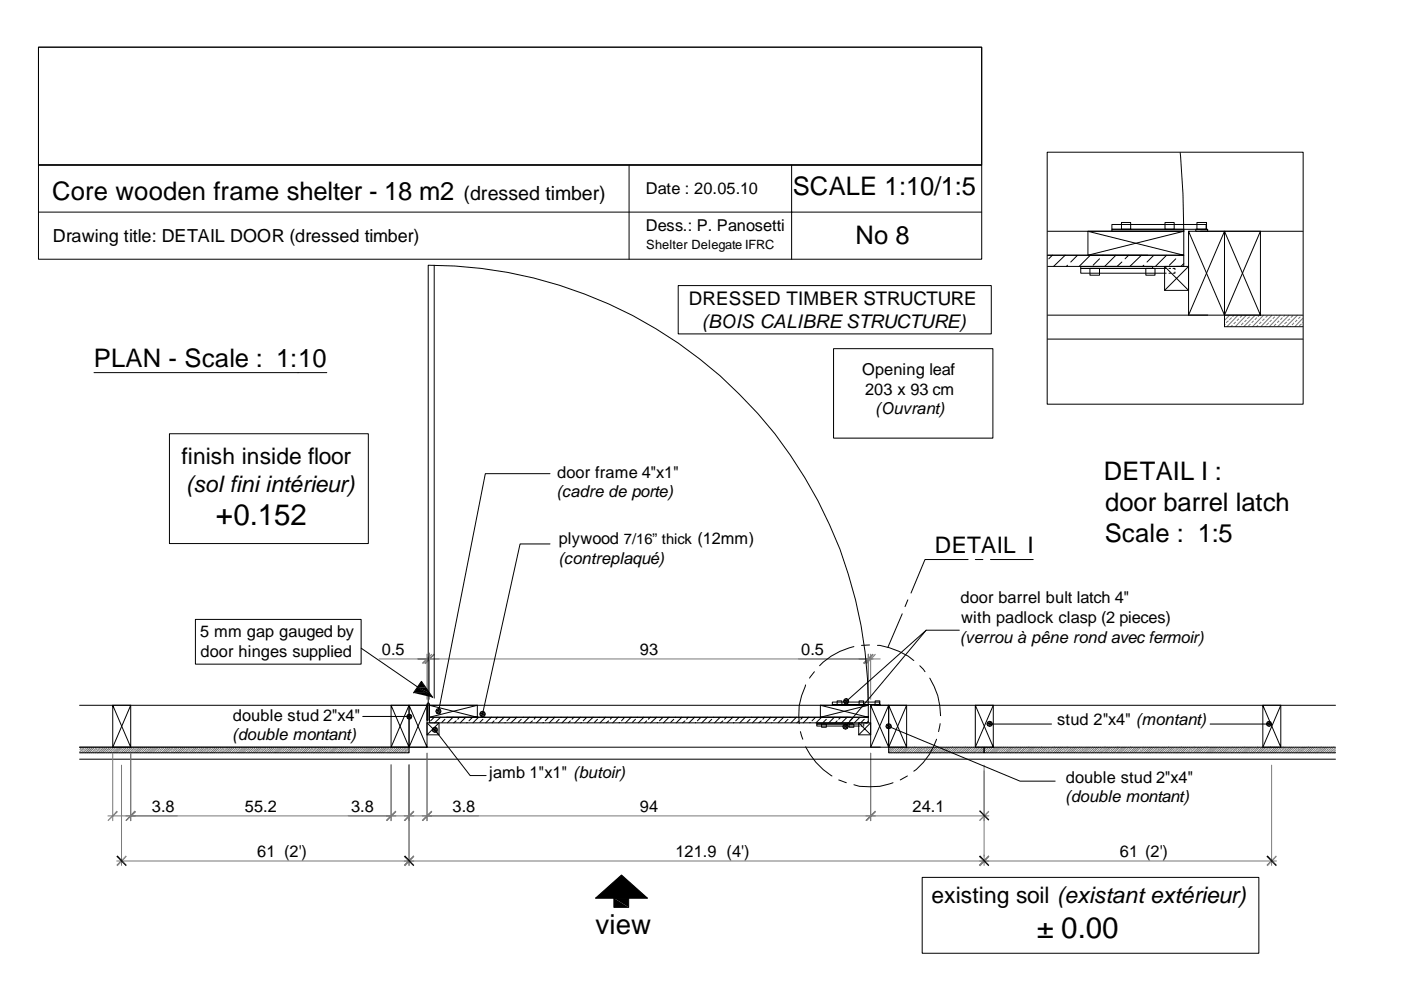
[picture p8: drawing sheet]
<svg xmlns="http://www.w3.org/2000/svg" width="297mm" height="210mm" viewBox="0 0 297 210" stroke-linecap="round" stroke-linejoin="round" font-family="sans-serif">
<g fill="none" stroke="#767676" stroke-width=".21">
<path d="M259.8 66.8v.1M259.8 68.7l-.2 .1M260.5 68l-.5 .4M260.7 66.8l-1.1 1.1M261.1 67.3l-.5 .5M261.3 68.9l-.3 .4M261.6 66.8l-.3 .4M262 68.3l-.4 .4M262.5 66.8l-2.4 2.5M262.7 67.6l-.5 .4M262.9 69.1l-.1 .2M263.3 66.9l-.4 .4"/>
<path d="M263.6 68.4l-.4 .5M264.3 66.8l-2.4 2.5M264.3 67.8l-.5 .5M265 67.2l-.6 .4M265.1 68.7l-.4 .4M265.2 66.8l-.1 .1M265.8 68l-.4 .4M266.1 66.8l-2.4 2.5M266.5 67.3l-.4 .5M266.7 68.9l-.3 .4M267 66.8l-.3 .4M267.4 68.3l-.4 .4"/>
<path d="M267.9 66.8l-2.4 2.5M268.1 67.6l-.4 .4M268.3 69.1l-.1 .2M268.8 66.9l-.5 .4M269 68.4l-.5 .5M269.6 67.8l-.4 .5M269.7 66.8l-2.4 2.5M270.3 67.2l-.4 .4M270.5 68.7l-.4 .4M270.6 66.8l-.1 .1M271.2 68l-.4 .4M271.5 66.8l-2.4 2.5"/>
<path d="M271.9 67.3l-.4 .5M272.1 68.9l-.3 .4M272.4 66.8l-.3 .4M272.8 68.3l-.5 .4M273.3 66.8l-2.4 2.5M273.5 67.6l-.5 .4M273.7 69.1l-.1 .2M274.2 66.9l-.5 .4M274.3 68.4l-.4 .5M275 67.8l-.4 .5M275.1 66.8l-2.4 2.5M275.7 67.2l-.4 .4"/>
<path d="M276 66.8v.1M276 68.7l-.6 .4M276.2 67.5l-1.7 1.8M276.2 68.3l-.1 .1M90 139.7h95.1M91 138.7v9.6M184.1 138.7v9.6M188.5 158.3v.1M188.5 159.4h-.1M188.8 159l-.2 .3M189 158.4l-.6 .6M189.2 158.7l-.3 .2"/>
<path d="M189.3 159.4l-.2 .2M189.4 158.4l-.1 .2M189.6 159.1l-.2 .3M189.9 158.4l-1.2 1.2M189.9 158.8l-.1 .2M190 159.6h.1M190.3 158.4l-.2 .3M190.4 159.3l-.2 .1M190.8 158.4l-1.2 1.2M190.8 158.9l-.3 .2M191.1 158.6l-.2 .2M191.2 158.3v.1"/>
<path d="M191.2 159.4l-.2 .2M191.5 159l-.2 .3M191.6 158.4l-1.2 1.2M191.9 158.7l-.3 .2M192 159.4l-.2 .2M192.1 158.4l-.1 .2M192.3 159.1l-.2 .3M192.6 158.4l-1.2 1.2M192.6 158.8l-.2 .2M192.7 159.5v.1M193 158.4l-.3 .3M193.1 159.3l-.2 .1"/>
<path d="M193.4 158.9l-.2 .2M193.5 158.4l-1.2 1.2M193.7 158.6l-.1 .2M193.9 158.3v.1M193.9 159.4l-.2 .2M194.3 159l-.3 .3M194.3 158.4l-1.1 1.2M194.6 158.7l-.3 .2M194.7 159.4l-.2 .2M194.8 158.4l-.1 .2M195 159.1l-.2 .3M195.3 158.4l-1.2 1.2"/>
<path d="M195.4 158.8l-.3 .2M195.4 159.5v.1M195.7 158.4l-.3 .3M195.8 159.3l-.2 .1M196.1 158.9l-.2 .2M196.2 158.4l-1.3 1.2M196.5 158.6l-.2 .2M196.6 158.3v.1M196.6 159.4l-.2 .2M197 159l-.3 .3M197 158.4l-1.1 1.2M197.2 158.7l-.2 .2"/>
<path d="M197.4 159.4l-.2 .2M197.5 158.4l-.1 .2M197.7 159.1l-.2 .3M198 158.4l-1.2 1.2M198.1 159.6h.1M198.1 158.8l-.3 .2M198.4 158.4l-.3 .3M198.5 159.3l-.3 .1M198.8 158.4l-1.2 1.2M198.8 158.9l-.2 .2M199.2 158.6l-.3 .2M199.2 158.4h.1"/>
<path d="M199.2 159.4l-.1 .2M199.6 159l-.2 .3M199.8 158.4l-1.2 1.2M199.9 158.7l-.1 .2M200.1 159.4l-.2 .2M200.2 158.4l-.1 .2M200.4 159.1l-.2 .3M200.7 158.4l-1.3 1.2M200.8 159.6h.1M200.8 158.8l-.3 .2M201.1 158.4l-.2 .3M201.2 159.3l-.3 .1"/>
<path d="M201.5 158.4l-1.2 1.2M201.5 158.9l-.2 .2M201.9 158.6l-.3 .2M202 159.4l-.2 .2M202 158.3v.1M202.3 159l-.3 .3M202.5 158.4l-1.2 1.2M202.6 158.7l-.2 .2M202.7 159.4l-.1 .2M202.9 158.4l-.2 .2M203.1 159.1l-.2 .3M203.3 158.4l-1.2 1.2"/>
<path d="M203.4 158.8l-.2 .2M203.5 159.6h.1M203.7 158.4l-.1 .3M203.9 159.3l-.2 .1M204.2 158.4l-1.1 1.2M204.2 158.9l-.2 .2M204.6 158.6l-.3 .2M204.7 158.3v.1M204.7 159.4l-.3 .2M205 159l-.2 .3M205.2 158.4l-1.3 1.2M205.3 158.7l-.2 .2"/>
<path d="M205.4 159.4l-.1 .2M205.6 158.4l-.2 .2M205.8 159.1l-.2 .3M206 158.4l-1.2 1.2M206.1 158.8l-.2 .2M206.2 159.6h.1M206.4 158.4l-.1 .3M206.6 159.3l-.2 .1M207 158.4l-1.2 1.2M207 158.9l-.3 .2M207.2 158.6l-.2 .2M207.4 158.3v.1"/>
<path d="M207.4 159.4l-.3 .2M207.7 159l-.2 .3M207.8 158.4l-1.2 1.2M208.1 158.7l-.3 .2M208.1 159.4l-.1 .2M208.3 158.4l-.2 .2M208.5 159.1l-.3 .3M208.7 158.4l-1.2 1.2M208.8 158.8l-.2 .2M208.9 159.5v.1M209.2 158.4l-.3 .3M209.2 159.3l-.1 .1"/>
<path d="M209.6 158.9l-.2 .2M209.7 158.4l-1.3 1.2M209.9 158.6l-.2 .2M210.1 158.3v.1M210.1 159.4l-.3 .2M210.4 159l-.2 .3M210.5 158.4l-1.2 1.2M210.8 158.7l-.3 .2M210.8 159.4l-.1 .2M211 158.4l-.2 .2M211.2 159.1l-.3 .3M211.4 158.4l-1.1 1.2"/>
<path d="M211.5 158.8l-.2 .2M211.6 159.5v.1M211.9 158.4l-.3 .3M211.9 159.3l-.1 .1M212.3 158.4l-1.2 1.2M212.3 158.9l-.3 .2M212.6 158.6l-.2 .2M212.7 158.4h.1M212.7 159.4l-.2 .2M213 159l-.1 .3M213.2 158.4l-1.2 1.2M213.4 158.7l-.2 .2"/>
<path d="M213.6 159.4l-.2 .2M213.6 158.4v.2M213.9 159.1l-.3 .3M214.2 158.4l-1.2 1.2M214.2 158.8l-.2 .2M214.2 159.6h.1M214.6 158.4l-.3 .3M214.7 159.3l-.3 .1M215 158.4l-1.2 1.2M215 158.9l-.3 .2M215.3 158.6l-.2 .2M215.4 158.4h.1"/>
<path d="M215.4 159.4l-.1 .2M215.8 159l-.2 .3M215.9 158.4l-1.2 1.2M216.1 158.7l-.2 .2M216.3 159.4l-.2 .2M216.4 158.4l-.1 .2M216.6 159.1l-.2 .3M216.8 158.4l-1.2 1.2M216.9 159.6h.1M216.9 158.8l-.2 .2M217.2 158.4l-.2 .3M217.4 159.3l-.3 .1"/>
<path d="M217.7 158.4l-1.2 1.2M217.7 158.9l-.2 .2M218 158.6l-.2 .2M218.1 158.3v.1M218.1 159.4l-.2 .2M218.5 159l-.3 .3M218.6 158.4l-1.1 1.2M218.8 158.7l-.2 .2M218.9 159.4l-.2 .2M219.1 158.4l-.2 .2M219.2 159.1l-.1 .3M219.5 158.4l-1.2 1.2"/>
<path d="M219.6 158.8l-.2 .2M219.7 159.6h.1M219.9 158.4l-.2 .3M220.1 159.3l-.3 .1M220.4 158.4l-1.2 1.2M220.4 158.9l-.2 .2M220.8 158.6l-.3 .2M220.8 158.3v.1M220.8 159.4l-.2 .2M221.2 159l-.3 .3M221.3 158.4l-1.2 1.2M221.5 158.7l-.2 .2"/>
<path d="M221.6 159.4l-.2 .2M221.8 158.4l-.2 .2M221.9 159.1l-.1 .3M222.2 158.4l-1.2 1.2M222.3 158.8l-.2 .2M222.4 159.5v.1M222.6 158.4l-.2 .3M222.7 159.3l-.2 .1M223 158.9l-.1 .2M223.1 158.4l-1.2 1.2M223.4 158.6l-.2 .2M223.5 158.3v.1"/>
<path d="M223.5 159.4l-.2 .2M223.9 159l-.3 .3M224 158.4l-1.2 1.2M224.2 158.7l-.2 .2M224.3 159.4l-.2 .2M224.5 158.4l-.2 .2M224.6 159.1l-.2 .3M224.9 158.4l-1.2 1.2M225 158.8l-.3 .2M225.1 159.5v.1M225.3 158.4l-.2 .3M225.4 159.3l-.2 .1"/>
<path d="M225.7 158.9l-.1 .2M225.8 158.4l-1.2 1.2M226.1 158.6l-.2 .2M226.3 158.3v.1M226.3 159.4l-.3 .2M226.6 159l-.3 .3M226.7 158.4l-1.2 1.2M226.9 158.7l-.2 .2M227 159.4l-.1 .2M227.1 158.4l-.1 .2M227.4 159.1l-.3 .3M227.6 158.4l-1.2 1.2"/>
<path d="M227.7 158.8l-.3 .2M227.8 159.5v.1M228 158.4l-.2 .3M228.1 159.3l-.2 .1M228.5 158.4l-1.2 1.2M228.5 158.9l-.3 .2M228.8 158.6l-.3 .2M228.9 158.4h.1M228.9 159.4l-.2 .2M229.2 159l-.1 .3M229.4 158.4l-1.2 1.2M229.6 158.7l-.2 .2"/>
<path d="M229.7 159.4l-.1 .2M229.8 158.4l-.1 .2M230.1 159.1l-.3 .3M230.3 158.4l-1.2 1.2M230.4 159.6h.1M230.4 158.8l-.2 .2M230.7 158.4l-.2 .3M230.8 159.3l-.2 .1M231.2 158.4l-1.2 1.2M231.2 158.9l-.3 .2M231.5 158.6l-.2 .2M231.6 158.4h.1"/>
<path d="M231.6 159.4l-.2 .2M231.9 159l-.1 .3M232.1 158.4l-1.2 1.2M232.3 158.7l-.2 .2M232.4 159.4l-.1 .2M232.5 158.4l-.1 .2M232.7 159.1l-.2 .3M232.9 158.4l-1.1 1.2M233 158.8l-.1 .2M233.1 159.6h.1M233.4 158.4l-.2 .3M233.5 159.3l-.2 .1"/>
<path d="M233.9 158.4l-1.2 1.2M233.9 158.9l-.3 .2M234.2 158.6l-.2 .2M234.3 158.3v.1M234.3 159.4l-.3 .2M234.6 159l-.2 .3M234.8 158.4l-1.3 1.2M235 158.7l-.3 .2M235.1 159.4l-.2 .2M235.2 158.4l-.1 .2M235.4 159.1l-.2 .3M235.7 158.4l-1.2 1.2"/>
<path d="M235.7 158.8l-.1 .2M235.8 159.6h.1M236.1 158.4l-.2 .3M236.2 159.3l-.2 .1M236.6 158.4l-1.2 1.2M236.6 158.9l-.3 .2M236.9 158.6l-.2 .2M237 158.3v.1M237 159.4l-.2 .2M237.3 159l-.2 .3M237.4 158.4l-1.2 1.2M237.7 158.7l-.3 .2"/>
<path d="M237.8 159.4l-.2 .2M237.9 158.4l-.1 .2M238.1 159.1l-.2 .3M238.4 158.4l-1.2 1.2M238.4 158.8l-.2 .2M238.5 159.5v.1M238.8 158.4l-.3 .3M238.9 159.3l-.2 .1M239.2 158.9l-.2 .2M239.3 158.4l-1.2 1.2M239.6 158.6l-.2 .2M239.7 158.3v.1"/>
<path d="M239.7 159.4l-.2 .2M240.1 159l-.3 .3M240.1 158.4l-1.1 1.2M240.4 158.7l-.3 .2M240.5 159.4l-.2 .2M240.7 158.4l-.2 .2M240.8 159.1l-.2 .3M241.1 158.4l-1.2 1.2M241.2 158.8l-.3 .2M241.2 159.5v.1M241.5 158.4l-.3 .3M241.6 159.3l-.2 .1"/>
<path d="M241.9 158.4l-1.2 1.2M241.9 158.9l-.1 .2M242.3 158.6l-.2 .2M242.3 158.4h.1M242.3 159.4l-.1 .2M242.7 159l-.2 .3M242.9 158.4l-1.2 1.2M243 158.7l-.1 .2M243.2 159.4l-.2 .2M243.3 158.4l-.1 .2M243.5 159.1l-.2 .3M243.8 158.4l-1.2 1.2"/>
<path d="M243.9 159.6h.1M243.9 158.8l-.3 .2M244.2 158.4l-.2 .3M244.3 159.3l-.3 .1M244.6 158.4l-1.2 1.2M244.6 158.9l-.2 .2M245 158.6l-.3 .2M245.1 158.4h.1M245.1 159.4l-.2 .2M245.4 159l-.2 .3M245.6 158.4l-1.2 1.2M245.7 158.7l-.1 .2"/>
<path d="M245.9 159.4l-.2 .2M246 158.4l-.1 .2M246.2 159.1l-.2 .3M246.5 158.4l-1.3 1.2M246.6 159.6h.1M246.6 158.8l-.3 .2M246.9 158.4l-.2 .3M247 159.3l-.3 .1M247.3 158.4l-1.1 1.2M247.3 158.9l-.2 .2M247.7 158.6l-.3 .2M247.8 158.3v.1"/>
<path d="M247.8 159.4l-.3 .2M248.1 159l-.3 .3M248.3 158.4l-1.2 1.2M248.4 158.7l-.2 .2M248.5 159.4l-.1 .2M248.7 158.4l-.2 .2M248.9 159.1l-.2 .3M249.1 158.4l-1.2 1.2M249.2 158.8l-.2 .2M249.3 159.6h.1M249.5 158.4l-.1 .3M249.7 159.3l-.2 .1"/>
<path d="M250 158.4l-1.1 1.2M250 158.9l-.2 .2M250.4 158.6l-.3 .2M250.5 158.3v.1M250.5 159.4l-.3 .2M250.8 159l-.2 .3M251 158.4l-1.3 1.2M251.1 158.7l-.2 .2M251.2 159.4l-.1 .2M251.4 158.4l-.2 .2M251.6 159.1l-.2 .3M251.8 158.4l-1.2 1.2"/>
<path d="M251.9 158.8l-.2 .2M252 159.6h.1M252.3 158.4l-.2 .3M252.3 159.3l-.1 .1M252.7 158.9l-.2 .2M252.8 158.4l-1.2 1.2M253 158.6l-.2 .2M253.2 158.3v.1M253.2 159.4l-.3 .2M253.5 159l-.2 .3M253.6 158.4l-1.2 1.2M253.9 158.7l-.3 .2"/>
<path d="M253.9 159.4l-.1 .2M254.1 158.4l-.2 .2M254.3 159.1l-.3 .3M254.5 158.4l-1.1 1.2M254.6 158.8l-.2 .2M254.7 159.5v.1M255 158.4l-.3 .3M255 159.3l-.1 .1M255.4 158.9l-.2 .2M255.5 158.4l-1.3 1.2M255.7 158.6l-.1 .2M255.9 158.3v.1"/>
<path d="M255.9 159.4l-.3 .2M256.2 159l-.2 .3M256.3 158.4l-1.2 1.2M256.6 158.7l-.3 .2M256.7 159.4l-.2 .2M256.8 158.4l-.1 .2M257 159.1l-.3 .3M257.2 158.4l-1.1 1.2M257.3 158.8l-.2 .2M257.4 159.5v.1M257.7 158.4l-.3 .3M257.8 159.3l-.3 .1"/>
<path d="M258.1 158.4l-1.2 1.2M258.1 158.9l-.3 .2M258.4 158.6l-.2 .2M258.5 158.4h.1M258.5 159.4l-.2 .2M258.9 159l-.2 .3M259 158.4l-1.2 1.2M259.2 158.7l-.2 .2M259.4 159.4l-.2 .2M259.4 158.4v.2M259.7 159.1l-.3 .3M260 158.4l-1.3 1.2"/>
<path d="M260 159.6h.1M260 158.8l-.2 .2M260.4 158.4l-.3 .3M260.5 159.3l-.3 .1M260.8 158.4l-1.2 1.2M260.8 158.9l-.3 .2M261.1 158.6l-.2 .2M261.2 158.4h.1M261.2 159.4l-.1 .2M261.6 159l-.2 .3M261.7 158.4l-1.2 1.2M261.9 158.7l-.2 .2"/>
<path d="M262.1 159.4l-.2 .2M262.2 158.4l-.1 .2M262.3 159.1l-.1 .3M262.6 158.4l-1.2 1.2M262.7 158.8l-.2 .2M262.7 159.6h.1M263 158.4l-.2 .3M263.2 159.3l-.3 .1M263.5 158.4l-1.2 1.2M263.5 158.9l-.2 .2M263.8 158.6l-.2 .2M263.9 158.3v.1"/>
<path d="M263.9 159.4l-.2 .2M264.3 159l-.3 .3M264.4 158.4l-1.1 1.2M264.6 158.7l-.2 .2M264.7 159.4l-.2 .2M264.9 158.4l-.2 .2M265 159.1l-.1 .3M265.3 158.4l-1.2 1.2M265.4 158.8l-.2 .2M265.5 159.6h.1M265.7 158.4l-.2 .3M265.9 159.3l-.3 .1"/>
<path d="M266.2 158.4l-1.2 1.2M266.2 158.9l-.2 .2M266.6 158.6l-.3 .2M266.6 158.3v.1M266.6 159.4l-.2 .2M267 159l-.3 .3M267.1 158.4l-1.2 1.2M267.3 158.7l-.2 .2M267.4 159.4l-.2 .2M267.6 158.4l-.2 .2M267.7 159.1l-.2 .3M268 158.4l-1.2 1.2"/>
<path d="M268.1 158.8l-.3 .2M268.2 159.5v.1M268.4 158.4l-.2 .3M268.5 159.3l-.2 .1M268.8 158.9l-.1 .2M268.9 158.4l-1.2 1.2M269.2 158.6l-.2 .2M269.4 158.3v.1M269.4 159.4l-.3 .2M269.7 159l-.3 .3M269.8 158.4l-1.2 1.2M270 158.7l-.2 .2"/>
<path d="M270.1 159.4l-.2 .2M270.3 158.4l-.2 .2M270.5 159.1l-.3 .3M270.7 158.4l-1.2 1.2M270.8 158.8l-.3 .2M270.9 159.5v.1M271.1 158.4l-.2 .3M271.2 159.3l-.2 .1M271.6 158.9l-.2 .2M271.6 158.4l-1.2 1.2M271.9 158.6l-.2 .2M272.1 158.3v.1"/>
<path d="M272.1 159.4l-.3 .2M272.4 159l-.3 .3M272.5 158.4l-1.2 1.2M272.7 158.7l-.2 .2M272.8 159.4l-.1 .2M272.9 158.4l-.1 .2M273.2 159.1l-.3 .3M273.4 158.4l-1.2 1.2M273.5 159.6h.1M273.5 158.8l-.3 .2M273.8 158.4l-.2 .3M273.9 159.3l-.2 .1"/>
<path d="M274.3 158.4l-1.2 1.2M274.3 158.9l-.3 .2M274.6 158.6l-.3 .2M274.7 158.4h.1M274.7 159.4l-.2 .2M275 159l-.1 .3M275.2 158.4l-1.2 1.2M275.4 158.7l-.2 .2M275.5 159.4l-.1 .2M275.6 158.4l-.1 .2M275.9 159.1l-.3 .3M276.1 158.4l-1.2 1.2"/>
<path d="M276.2 159.6h.1M276.2 158.8l-.2 .2M276.5 158.4l-.2 .3M276.6 159.3l-.2 .1M277 158.4l-1.2 1.2M277 158.9l-.3 .2M277.3 158.6l-.2 .2M277.4 158.3v.1M277.4 159.4l-.2 .2M277.7 159l-.2 .3M277.9 158.4l-1.2 1.2M278.1 158.7l-.3 .2"/>
<path d="M278.2 159.4l-.1 .2M278.3 158.4l-.1 .2M278.5 159.1l-.2 .3M278.8 158.4l-1.2 1.2M278.8 158.8l-.1 .2M278.9 159.6h.1M279.2 158.4l-.2 .3M279.3 159.3l-.2 .1M279.7 158.4l-1.2 1.2M279.7 158.9l-.3 .2M280 158.6l-.2 .2M280.1 158.3v.1"/>
<path d="M280.1 159.4l-.2 .2M280.4 159l-.2 .3M280.6 158.4l-1.3 1.2M280.8 158.7l-.3 .2M280.9 159.4l-.2 .2M281 158.4l-.1 .2M281.2 159.1l-.2 .3M281.5 158.4l-1.2 1.2M281.5 158.8l-.1 .2M281.6 159.6h.1M281.9 158.4l-.2 .3M282.1 159.3l-.3 .1"/>
<path d="M282.4 158.4l-1.2 1.2M282.4 158.9l-.3 .2M282.6 158.6l-.1 .2M282.8 158.3v.1M282.8 159.4l-.2 .2M283.2 158.6l-1.1 1M283.2 159.4l-.2 .2M283.2 159l-.3 .3"/>
</g>
<g fill="none" stroke="#000" stroke-width=".21">
<path d="M250.2 32.4l.6 8.7 .2 7.9M222.1 49h28.9M223.1 54.1l-.7 .8M225.8 54.1l-2.4 2.4M226.3 56.2l-.2 .3M228.4 54.2l-1.4 1.4M229.1 56.5h15.3v.4h-15.3zM230.7 49l20.3 5.1v-5.1h-20.3v5.1h20.3M231.1 56.9h2v1.4h-2zM231.2 54.1l-2.4 2.4M233.1 54.9l-1.3 1.3M233.9 54.1l-.1 .1"/>
<path d="M235.7 48.6h15.3v.4h-15.3zM235.7 47.6h20v1h-20zM236.6 54.1l-2.4 2.4M237.8 47.2h1.9v1.4h-1.9zM237.9 55.6l-1.1 .9M239.3 54.1l-.8 .8M242 54.1l-2.4 2.4M242.5 56.2l-.2 .3M242.9 56.9h2v1.4h-2zM243.4 54.1h-21.3h28.9v2.4h-28.9M244.5 54.2l-1.3 1.4M246.9 56.5h5.1v5.1h-5.1z"/>
<path d="M246.9 56.5l5.1 5.1M247 47.2h1.9v1.4h-1.9zM247.3 56.9h-18.2v1h18.2M247.3 54.1l-2.3 2.4M247.8 56.9h.4M247.8 57.9h.4M248.7 56.9h.4v.3M249.1 57.7v.2h-.4M249.3 54.9l-1.4 1.3M249.5 56.5h1M250 54.1v.1M251 55.9l-.6 .6"/>
<path d="M251 49l-20.3 5.1M252 49l7.6 17.8h-7.6v-17.8h7.6v17.8l7.6-17.8M252 56.5l-5.1 5.1M253.5 48.6h2.6v.4h-2.6zM253.8 47.2h2v1.4h-2zM254.5 49h21.7M222.1 71.9h54.1M222.1 66.8h34M252 66.8l7.6-17.8 7.6 17.8h-7.6v-17.8h7.6v17.8M276.2 66.8h-16.6v2.5h16.6"/>
</g>
<g fill="#767676">
<path d="M92 138.6l.1 .2-1.9 2z"/>
<path d="M89.9 140.6l2.1-2-1.8 2.2z"/>
<path d="M183 140.6l2-2-1.8 2.2z"/>
<path d="M185 138.6l.2 .2-2 2z"/>
</g>
<path d="M90.5 159.7v14.3M184.6 159.7v14.3M89.5 173h96.1" fill="none" stroke="#767676" stroke-width=".21"/>
<g fill="#767676">
<path d="M91.5 171.9l.1 .2-1.9 2z"/>
<path d="M89.4 173.9l2.1-2-1.8 2.2z"/>
<path d="M183.5 173.9l2-2-1.7 2.2z"/>
<path d="M185.5 171.9l.2 .2-1.9 2z"/>
</g>
<path d="M80.4 139.7h10.1M90.5 139.7h.5zM90.5 138.7v9.6M91 138.4v.3M91 139.7h2.1" fill="none" stroke="#767676" stroke-width=".21"/>
<g fill="#767676">
<path d="M89.4 140.6l2.1-2-1.8 2.2z"/>
<path d="M91.5 138.6l.1 .2-1.9 2z"/>
<path d="M92 138.6l.1 .2-1.9 2z"/>
<path d="M89.9 140.6l2.1-2-1.8 2.2z"/>
</g>
<path d="M169.3 139.7h14.8M184.1 139.7h.5zM184.1 138.7v9.6M184.6 138.7v9.6M184.6 139.7h2" fill="none" stroke="#767676" stroke-width=".21"/>
<g fill="#767676">
<path d="M183 140.6l2-2-1.8 2.2z"/>
<path d="M185 138.6l.2 .2-2 2z"/>
<path d="M185.5 138.6l.2 .2-1.9 2z"/>
<path d="M183.5 140.6l2-2-1.7 2.2z"/>
</g>
<g fill="none" stroke="#000" stroke-width=".21">
<path d="M116.6 100.4h-13.7l-9.9 50.4M116.6 115.3h-6.3l-8 36.1M41.4 131.3h35.2v9.5h-35.2zM76.6 137.4l15.1 10.4M203.4 133.6h-7l-17 15.1M209.8 153.5h13.2"/>
<circle cx="92.9" cy="150.8" r=".57"/>
<circle cx="102.3" cy="151.4" r=".6"/>
<circle cx="209.9" cy="153.5" r=".57"/>
</g>
<g fill="#000">
<path d="M87.7 146.9l3.9 .9zM87.7 146.9h2.6l1.3 .9zM88.5 145.7l1.8 1.2h-2.6zM88.5 145.7l2.5 1.2h-.7zM88.5 145.7h1.7l.8 1.2zM89.4 144.5l.8 1.2h-1.7zM90.3 146.9h.7l.6 .9zM91.6 147.8h.1zM92.4 150.8l.9 .4h-.7zM92.4 150.8h1.1l-.2 .4zM92.6 150.4l.9 .4h-1.1zM92.6 150.4h.7l.2 .4z"/>
<path d="M92.6 151.2h.7l-.3 .2zM92.6 150.4l.4-.2 .3 .2zM101.7 151.4l1 .4h-.8zM101.7 151.4h1.2l-.2 .4zM101.9 151l1 .4h-1.2zM101.9 151h.8l.2 .4zM101.9 151.8h.8l-.4 .2zM101.9 151l.4-.2 .4 .2zM209.2 153.5l1.1 .4h-.9zM209.2 153.5h1.2l-.1 .4zM209.4 153.1l1 .4h-1.2zM209.4 153.1h.9l.1 .4z"/>
<path d="M209.4 153.9h.9l-.5 .1zM209.4 153.1l.4-.2 .5 .2z"/>
</g>
<path d="M184.6 159.7v14.3M183.6 173h26.1M208.6 163.4v10.6" fill="none" stroke="#767676" stroke-width=".21"/>
<g fill="#767676">
<path d="M185.5 171.9l.2 .2-1.9 2z"/>
<path d="M183.5 173.9l2-2-1.7 2.2z"/>
<path d="M209.6 171.9l-1.8 2.2-.3-.2z"/>
<path d="M209.6 171.9l.1 .2-1.9 2z"/>
</g>
<path d="M16.9 149.5h73.6M90.5 158.4h-73.6h69.8v1.2h-69.8M185.9 149.5h97.3M188.4 158.4h20.2v1.2h-20.2zM283.2 158.4h-74.6v1.2h74.6M16.9 161h266.3" fill="none" stroke="#000" stroke-width=".21"/>
<g fill="none" stroke="#767676" stroke-width=".21">
<path d="M17 158.4l-.1 .1M17.1 158.7l-.1 .2M17.3 159.5l-.2 .1M17.5 158.4l-.2 .2M17.6 159.2l-.2 .2M17.9 158.4l-1 1M17.9 158.8l-.2 .2M18.1 159.5v.1M18.2 158.5l-.1 .2M18.4 159.3l-.3 .2M18.7 158.9l-.2 .3M18.8 158.4l-1.2 1.2"/>
<path d="M19.1 158.6l-.3 .2M19.2 159.4l-.3 .2M19.2 158.4v.1M19.5 159l-.3 .3M19.7 158.4l-1.2 1.2M19.8 158.7l-.2 .2M19.9 159.5l-.1 .1M20.1 158.4l-.2 .2M20.3 159.2l-.2 .2M20.6 158.4l-1.2 1.2M20.6 158.8l-.2 .2M20.7 159.6h.1"/>
<path d="M20.9 158.5l-.1 .2M21.1 159.3l-.2 .2M21.4 158.4l-1.1 1.2M21.4 158.9l-.2 .3M21.8 158.6l-.3 .2M21.9 159.4l-.3 .2M22 158.4l-.1 .1M22.2 159l-.2 .3M22.4 158.4l-1.2 1.2M22.5 158.7l-.2 .2M22.6 159.5l-.1 .1M22.8 158.4l-.2 .2"/>
<path d="M23 159.2l-.3 .2M23.3 158.4l-1.3 1.2M23.3 158.8l-.2 .2M23.4 159.5v.1M23.7 158.5l-.3 .2M23.7 159.3l-.1 .2M24.1 158.9l-.2 .3M24.2 158.4l-1.2 1.2M24.4 158.6l-.2 .2M24.6 158.4v.1M24.6 159.4l-.3 .2M24.9 159l-.2 .3"/>
<path d="M25.1 158.4l-1.2 1.2M25.3 158.7l-.3 .2M25.3 159.5v.1M25.5 158.4l-.2 .2M25.7 159.2l-.3 .2M25.9 158.4l-1.1 1.2M26 158.8l-.2 .2M26.1 159.5v.1M26.4 158.5l-.3 .2M26.4 159.3l-.1 .2M26.8 158.9l-.2 .3M26.9 158.4l-1.2 1.2"/>
<path d="M27.1 158.6l-.1 .2M27.3 158.4v.1M27.3 159.4l-.3 .2M27.5 159l-.1 .3M27.8 158.4l-1.3 1.2M27.9 158.7l-.2 .2M28.1 159.5l-.2 .1M28.2 158.4l-.1 .2M28.4 159.2l-.3 .2M28.6 158.4l-1.1 1.2M28.7 158.8l-.2 .2M28.8 159.5v.1"/>
<path d="M29.1 158.5l-.3 .2M29.2 159.3l-.3 .2M29.5 158.9l-.3 .3M29.6 158.4l-1.2 1.2M29.8 158.6l-.2 .2M29.9 159.4l-.2 .2M30 158.4l-.1 .1M30.3 159l-.2 .3M30.4 158.4l-1.2 1.2M30.6 158.7l-.2 .2M30.8 159.5l-.2 .1M30.9 158.4l-.1 .2"/>
<path d="M31.1 159.2l-.3 .2M31.4 158.4l-1.2 1.2M31.4 158.8l-.2 .2M31.5 159.5v.1M31.8 158.5l-.3 .2M31.9 159.3l-.3 .2M32.2 158.9l-.3 .3M32.3 158.4l-1.3 1.2M32.5 158.6l-.2 .2M32.6 159.4l-.1 .2M32.7 158.4l-.1 .1M33 159l-.3 .3"/>
<path d="M33.1 158.4l-1.2 1.2M33.3 158.7l-.3 .2M33.4 159.5l-.1 .1M33.6 158.4l-.2 .2M33.7 159.2l-.1 .2M34.1 158.4l-1.2 1.2M34.1 158.8l-.2 .2M34.2 159.5v.1M34.4 158.5l-.2 .2M34.6 159.3l-.3 .2M34.9 158.4l-1.2 1.2M34.9 158.9l-.2 .3"/>
<path d="M35.2 158.6l-.2 .2M35.3 159.4l-.2 .2M35.4 158.4l-.1 .1M35.7 159l-.3 .3M35.8 158.4l-1.1 1.2M36 158.7l-.2 .2M36.1 159.5l-.1 .1M36.3 158.4l-.2 .2M36.4 159.2l-.1 .2M36.8 158.4l-1.3 1.2M36.8 158.8l-.2 .2M36.9 159.6h.1"/>
<path d="M37.1 158.5l-.2 .2M37.3 159.3l-.3 .2M37.5 158.9l-.1 .3M37.6 158.4l-1.2 1.2M37.9 158.6l-.2 .2M38 159.4l-.2 .2M38.1 158.4l-.1 .1M38.4 159l-.3 .3M38.6 158.4l-1.2 1.2M38.7 158.7l-.2 .2M38.8 159.5l-.1 .1M39 158.4l-.2 .2"/>
<path d="M39.1 159.2l-.2 .2M39.4 158.4l-1.2 1.2M39.5 158.8l-.3 .2M39.6 159.5v.1M39.8 158.5l-.2 .2M39.9 159.3l-.2 .2M40.2 158.9l-.1 .3M40.3 158.4l-1.2 1.2M40.6 158.6l-.2 .2M40.8 158.4v.1M40.8 159.4l-.3 .2M41.1 159l-.3 .3"/>
<path d="M41.3 158.4l-1.2 1.2M41.4 158.7l-.2 .2M41.5 159.5l-.2 .1M41.7 158.4l-.2 .2M41.9 159.2l-.3 .2M42.1 158.4l-1.2 1.2M42.2 158.8l-.3 .2M42.3 159.5v.1M42.5 158.5l-.2 .2M42.6 159.3l-.2 .2M43 158.9l-.3 .3M43 158.4l-1.1 1.2"/>
<path d="M43.3 158.6l-.3 .2M43.4 159.4l-.2 .2M43.5 158.4l-.1 .1M43.7 159l-.2 .3M44 158.4l-1.3 1.2M44.1 158.7l-.2 .2M44.2 159.5l-.1 .1M44.4 158.4l-.2 .2M44.6 159.2l-.3 .2M44.8 158.4l-1.2 1.2M44.9 158.8l-.3 .2M45 159.5v.1"/>
<path d="M45.2 158.5l-.2 .2M45.3 159.3l-.2 .2M45.7 158.9l-.3 .3M45.7 158.4l-1.1 1.2M46 158.6l-.3 .2M46.1 159.4l-.2 .2M46.2 158.4l-.1 .1M46.4 159l-.1 .3M46.6 158.4l-1.2 1.2M46.8 158.7l-.2 .2M46.9 159.5l-.1 .1M47.1 158.4l-.2 .2"/>
<path d="M47.3 159.2l-.3 .2M47.5 158.4l-1.2 1.2M47.5 158.8l-.1 .2M47.7 159.5v.1M47.9 158.5l-.2 .2M48 159.3l-.2 .2M48.4 158.9l-.3 .3M48.5 158.4l-1.3 1.2M48.7 158.6l-.2 .2M48.8 159.4l-.3 .2M48.9 158.4l-.1 .1M49.1 159l-.2 .3"/>
<path d="M49.3 158.4l-1.2 1.2M49.5 158.7l-.3 .2M49.6 159.5l-.1 .1M49.7 158.4l-.1 .2M49.9 159.2l-.2 .2M50.2 158.4l-1.1 1.2M50.2 158.8l-.1 .2M50.4 159.5v.1M50.6 158.5l-.2 .2M50.7 159.3l-.2 .2M51.1 158.4l-1.2 1.2M51.1 158.9l-.3 .3"/>
<path d="M51.4 158.6l-.2 .2M51.5 159.4l-.2 .2M51.6 158.4l-.1 .1M51.8 159l-.2 .3M52 158.4l-1.2 1.2M52.2 158.7l-.3 .2M52.3 159.5l-.1 .1M52.4 158.4l-.1 .2M52.6 159.2l-.2 .2M52.9 158.4l-1.2 1.2M52.9 158.8l-.2 .2M53 159.5v.1"/>
<path d="M53.3 158.5l-.3 .2M53.4 159.3l-.2 .2M53.7 158.9l-.2 .3M53.8 158.4l-1.2 1.2M54 158.6l-.1 .2M54.2 158.4v.1M54.2 159.4l-.2 .2M54.6 159l-.3 .3M54.7 158.4l-1.2 1.2M54.9 158.7l-.3 .2M55 159.5l-.1 .1M55.1 158.4l-.1 .2"/>
<path d="M55.3 159.2l-.2 .2M55.6 158.4l-1.2 1.2M55.7 158.8l-.3 .2M55.7 159.5v.1M56 158.5l-.3 .2M56.1 159.3l-.2 .2M56.4 158.9l-.2 .3M56.5 158.4l-1.2 1.2M56.8 158.6l-.2 .2M56.9 158.4v.1M56.9 159.4l-.2 .2M57.3 159l-.3 .3"/>
<path d="M57.4 158.4l-1.2 1.2M57.6 158.7l-.3 .2M57.7 159.5l-.2 .1M57.9 158.4l-.2 .2M58 159.2l-.2 .2M58.3 158.4l-1.2 1.2M58.4 158.8l-.3 .2M58.4 159.5v.1M58.7 158.5l-.3 .2M58.8 159.3l-.3 .2M59.1 158.9l-.2 .3M59.2 158.4l-1.2 1.2"/>
<path d="M59.5 158.6l-.3 .2M59.5 159.4l-.1 .2M59.6 158.4l-.1 .1M59.9 159l-.2 .3M60.1 158.4l-1.2 1.2M60.2 158.7l-.1 .2M60.4 159.5l-.2 .1M60.6 158.4l-.2 .2M60.7 159.2l-.2 .2M61 158.4l-1.2 1.2M61.1 158.8l-.3 .2M61.2 159.5v.1"/>
<path d="M61.4 158.5l-.2 .2M61.5 159.3l-.3 .2M61.8 158.9l-.2 .3M61.9 158.4l-1.3 1.2M62.2 158.6l-.3 .2M62.3 159.4l-.2 .2M62.3 158.4v.1M62.6 159l-.2 .3M62.8 158.4l-1.2 1.2M62.9 158.7l-.2 .2M63 159.5l-.1 .1M63.3 158.4l-.3 .2"/>
<path d="M63.4 159.2l-.2 .2M63.7 158.4l-1.2 1.2M63.7 158.8l-.2 .2M63.9 159.5v.1M64 158.5l-.1 .2M64.2 159.3l-.2 .2M64.5 158.4l-1.1 1.2M64.5 158.9l-.2 .3M64.9 158.6l-.3 .2M65 159.4l-.3 .2M65.1 158.4l-.1 .1M65.3 159l-.2 .3"/>
<path d="M65.5 158.4l-1.2 1.2M65.6 158.7l-.2 .2M65.7 159.5l-.1 .1M65.9 158.4l-.2 .2M66.1 159.2l-.2 .2M66.4 158.4l-1.2 1.2M66.4 158.8l-.2 .2M66.5 159.6h.1M66.7 158.5l-.1 .2M66.9 159.3l-.2 .2M67.3 158.4l-1.2 1.2M67.3 158.9l-.3 .3"/>
<path d="M67.6 158.6l-.3 .2M67.7 159.4l-.3 .2M67.8 158.4l-.1 .1M68 159l-.2 .3M68.2 158.4l-1.2 1.2M68.4 158.7l-.3 .2M68.4 159.5v.1M68.6 158.4l-.2 .2M68.8 159.2l-.3 .2M69.1 158.4l-1.3 1.2M69.1 158.8l-.2 .2M69.2 159.5v.1"/>
<path d="M69.5 158.5l-.3 .2M69.5 159.3l-.1 .2M69.9 158.9l-.2 .3M70 158.4l-1.2 1.2M70.2 158.6l-.2 .2M70.4 158.4v.1M70.4 159.4l-.3 .2M70.7 159l-.2 .3M70.9 158.4l-1.2 1.2M71.1 158.7l-.3 .2M71.1 159.5l-.1 .1M71.3 158.4l-.2 .2"/>
<path d="M71.5 159.2l-.3 .2M71.7 158.4l-1.1 1.2M71.8 158.8l-.2 .2M71.9 159.5v.1M72.2 158.5l-.3 .2M72.2 159.3l-.1 .2M72.6 158.9l-.2 .3M72.7 158.4l-1.2 1.2M72.9 158.6l-.2 .2M73 159.4l-.2 .2M73.1 158.4l-.1 .1M73.3 159l-.1 .3"/>
<path d="M73.6 158.4l-1.3 1.2M73.7 158.7l-.2 .2M73.9 159.5l-.2 .1M74 158.4l-.1 .2M74.2 159.2l-.3 .2M74.5 158.4l-1.2 1.2M74.5 158.8l-.2 .2M74.6 159.5v.1M74.9 158.5l-.3 .2M75 159.3l-.3 .2M75.3 158.9l-.3 .3M75.4 158.4l-1.2 1.2"/>
<path d="M75.6 158.6l-.2 .2M75.7 159.4l-.1 .2M75.8 158.4l-.1 .1M76.1 159l-.2 .3M76.2 158.4l-1.2 1.2M76.4 158.7l-.2 .2M76.6 159.5l-.2 .1M76.7 158.4l-.1 .2M76.9 159.2l-.2 .2M77.2 158.4l-1.2 1.2M77.2 158.8l-.2 .2M77.3 159.5v.1"/>
<path d="M77.6 158.5l-.3 .2M77.7 159.3l-.3 .2M78 158.9l-.2 .3M78.1 158.4l-1.3 1.2M78.3 158.6l-.2 .2M78.4 159.4l-.2 .2M78.5 158.4l-.1 .1M78.8 159l-.3 .3M78.9 158.4l-1.1 1.2M79.1 158.7l-.2 .2M79.2 159.5l-.1 .1M79.4 158.4l-.2 .2"/>
<path d="M79.5 159.2l-.1 .2M79.9 158.4l-1.2 1.2M79.9 158.8l-.2 .2M80 159.5v.1M80.2 158.5l-.2 .2M80.4 159.3l-.3 .2M80.7 158.4l-1.2 1.2M80.7 158.9l-.2 .3M81.1 158.6l-.3 .2M81.1 159.4l-.2 .2M81.2 158.4l-.1 .1M81.5 159l-.3 .3"/>
<path d="M81.6 158.4l-1.1 1.2M81.8 158.7l-.2 .2M81.9 159.5l-.1 .1M82.1 158.4l-.2 .2M82.2 159.2l-.1 .2M82.6 158.4l-1.3 1.2M82.6 158.8l-.2 .2M82.7 159.6h.1M82.9 158.5l-.2 .2M83 159.3l-.2 .2M83.3 158.9l-.1 .3M83.4 158.4l-1.2 1.2"/>
<path d="M83.7 158.6l-.2 .2M83.8 159.4l-.2 .2M83.9 158.4l-.1 .1M84.2 159l-.3 .3M84.4 158.4l-1.2 1.2M84.5 158.7l-.2 .2M84.6 159.5l-.1 .1M84.8 158.4l-.2 .2M84.9 159.2l-.2 .2M85.2 158.4l-1.2 1.2M85.3 158.8l-.3 .2M85.4 159.5v.1"/>
<path d="M85.6 158.5l-.2 .2M85.7 159.3l-.2 .2M86 158.9l-.1 .3M86.1 158.4l-1.2 1.2M86.4 158.6l-.2 .2M86.6 158.4v.1M86.6 159.4l-.3 .2M86.7 158.7l-.9 .9M86.7 159.5v.1M86.7 159.2l-.1 .1M90.5 159.7v14.3M85.7 173h15.8"/>
<path d="M86.7 162.2v11.8"/>
</g>
<g fill="#767676">
<path d="M89.4 173.9l2.1-2-1.8 2.2z"/>
<path d="M91.5 171.9l.1 .2-1.9 2z"/>
<path d="M87.7 171.9l.1 .2-1.9 2z"/>
<path d="M85.6 173.9l2.1-2-1.8 2.2z"/>
</g>
<path d="M73.9 173h13.8M82.9 162.2v11.8M86.7 162.2v11.8" fill="none" stroke="#767676" stroke-width=".21"/>
<g fill="#767676">
<path d="M85.6 173.9l2.1-2-1.8 2.2z"/>
<path d="M87.7 171.9l.1 .2-1.9 2z"/>
<path d="M83.8 171.9l.2 .2-1.9 2z"/>
<path d="M81.8 173.9l2-2-1.7 2.2z"/>
</g>
<path d="M27.7 159.7v14.3M26.7 173h57.2M82.9 162.2v11.8" fill="none" stroke="#767676" stroke-width=".21"/>
<g fill="#767676">
<path d="M81.8 173.9l2-2-1.7 2.2z"/>
<path d="M83.8 171.9l.2 .2-1.9 2z"/>
<path d="M28.6 171.9l.2 .2-2 2z"/>
<path d="M28.6 171.9l-1.8 2.2-.2-.2z"/>
</g>
<path d="M23.9 159.7v14.3M27.7 159.7v14.3M22.9 173h14.7" fill="none" stroke="#767676" stroke-width=".21"/>
<g fill="#767676">
<path d="M28.6 171.9l-1.8 2.2-.2-.2z"/>
<path d="M28.6 171.9l.2 .2-2 2z"/>
<path d="M24.8 171.9l.2 .2-2 2z"/>
<path d="M24.8 171.9l-1.8 2.2-.2-.2z"/>
</g>
<path d="M25.8 162.2v21.3M86.7 162.2v21.3M24.8 182.6h62.9" fill="none" stroke="#767676" stroke-width=".21"/>
<g fill="#767676">
<path d="M26.7 181.4l.2 .2-2 2.1z"/>
<path d="M24.7 183.4l2-2-1.8 2.3z"/>
<path d="M85.6 183.4l2.1-2-1.8 2.3z"/>
<path d="M87.7 181.4l.1 .2-1.9 2.1z"/>
</g>
<path d="M86.7 162.2v21.3M85.7 182.6h124M208.6 181.3v.2" fill="none" stroke="#767676" stroke-width=".21"/>
<g fill="#767676">
<path d="M87.7 181.4l.1 .2-1.9 2.1z"/>
<path d="M85.6 183.4l2.1-2-1.8 2.3z"/>
<path d="M209.6 181.4l-1.8 2.3-.3-.3z"/>
<path d="M209.6 181.4l.1 .2-1.9 2.1z"/>
</g>
<path d="M208.6 162.2v21.3M269.6 162.2v21.3M207.7 182.6h62.9" fill="none" stroke="#767676" stroke-width=".21"/>
<g fill="#767676">
<path d="M209.6 181.4l.1 .2-1.9 2.1z"/>
<path d="M209.6 181.4l-1.8 2.3-.3-.3z"/>
<path d="M270.5 181.4l-1.7 2.3-.3-.3z"/>
<path d="M270.5 181.4l.2 .2-1.9 2.1z"/>
</g>
<g fill="none" stroke="#000" stroke-width=".21">
<path d="M8.2 10h199.9v25h-199.9zM8.2 35h199.9v20h-199.9zM133.4 35v20M167.8 35v20M222 32.3h54.3v53.4h-54.3zM8.2 45h199.9M92.1 56.2v91.8M19.9 79h49.4M143.8 60.6h66.4v10.2h-66.4zM176.7 73.9h33.8v19h-33.8zM35.9 92h42.2v23.2h-42.2zM205.3 118.6h-9.2l-2.9 7.1"/>
<path d="M206.8 118.6h1.6M210 118.6h9.1M181 137.1a14.9 14.9 0 0 0-7.2 4.1M184.3 136.8h-1.6M186 136.8a14.8 14.8 0 0 1 7.7 3.3M191.3 130.1l-3.1 7.2M192.5 127.2l-.6 1.4M196.4 133.6l-17.1 20.4M23.9 149.5l3.8 8.9h-3.8v-8.9h3.8v8.9M27.7 149.5l-3.8 8.9M76.9 151.9h9.9M82.9 158.4l3.8-8.9 3.8 8.9h-3.8v-8.9h3.8v8.9h96.1"/>
<path d="M82.9 149.5l3.8 8.9h-3.8v-8.9h3.8v8.9l3.8-8.9M86.4 151.6l.4-.2 .4 .2 .1 .3-.1 .4-.4 .2-.4-.2-.2-.4zM87.7 146.9l1.7-2.4 2.3 3.3M90.5 153.3h2.6v2.5h-2.6zM90.5 149.4v3.3l.1-3.2M90.5 153.3l2.6 2.5M90.8 149.3v-93.1a93.4 93.4 0 0 1 93.3 93.3M91 152.1h93.1v1.2h-93.1zM91 149.3v3.4v-3.2M91.8 154.4l.4-.2 .5 .2v.7l-.5 .2-.4-.2-.2-.3zM92 152.2l-.7 .6M92.2 154.8l7.5 9.6h3.4"/>
<path d="M93.1 153.3l-2.6 2.5M93.4 152.1l-1.3 1.2M94.3 152.5l-.6 .7M96 152.1l-1.1 1.2M96.7 152.8l-.5 .5M97.4 152.1l-.3 .4M98.7 152.1l-1.1 1.2M99.1 153.2l-.2 .1M100.1 152.2l-.7 .6M101.2 149.5l-10.2 2.6M101.5 152.1l-1.2 1.2M102.4 152.5l-.7 .7"/>
<path d="M102.8 152.1l-.1 .1M104.2 152.1l-1.2 1.2M104.8 152.8l-.5 .5M105.5 152.1l-.4 .4M106.9 152.1l-1.2 1.2M107.1 153.2l-.1 .1M108.1 152.2l-.6 .6M109.6 152.1l-1.3 1.2M110.5 152.5l-.7 .7M110.9 152.1v.1M112.2 152.1l-1.2 1.2M112.9 152.8l-.5 .5"/>
<path d="M113.6 152.1l-.4 .4M114.9 152.1l-1.2 1.2M115.3 153.2l-.2 .1M116.3 152.2l-.7 .6M117.6 152.1l-1.2 1.2M118.6 152.5l-.7 .7M119 152.1l-.1 .1M120.3 152.1l-1.1 1.2M120.9 152.8l-.4 .5M121.7 152.1l-.4 .4M123 152.1l-1.1 1.2M123.3 153.2l-.2 .1"/>
<path d="M124.3 152.2l-.7 .6M125.8 152.1l-1.3 1.2M126.7 152.5l-.7 .7M127 152.1v.1M128.4 152.1l-1.2 1.2M129.1 152.8l-.5 .5M129.7 152.1l-.3 .4M131.1 152.1l-1.2 1.2M131.4 153.2l-.1 .1M132.4 152.2l-.6 .6M133.8 152.1l-1.2 1.2M134.7 152.5l-.6 .7"/>
<path d="M135.2 152.1l-.1 .1M136.5 152.1l-1.2 1.2M137.1 152.8l-.4 .5M137.9 152.1l-.5 .4M139.2 152.1l-1.2 1.2M139.5 153.2l-.2 .1M140.5 152.2l-.7 .6M141.8 152.1l-1.1 1.2M142.9 152.5l-.7 .7M143.2 152.1v.1M144.6 152.1l-1.2 1.2M145.2 152.8l-.5 .5"/>
<path d="M145.9 152.1l-.3 .4M147.3 152.1l-1.2 1.2M147.5 153.2l-.1 .1M148.5 152.2l-.6 .6M150 152.1l-1.2 1.2M150.9 152.5l-.7 .7M151.3 152.1l-.1 .1M152.7 152.1l-1.2 1.2M153.3 152.8l-.5 .5M154 152.1l-.4 .4M155.4 152.1l-1.3 1.2M155.6 153.2l-.1 .1"/>
<path d="M156.7 152.2l-.7 .6M158 152.1l-1.2 1.2M159 152.5l-.6 .7M159.4 152.1v.1M160.7 152.1l-1.2 1.2M161.4 152.8l-.5 .5M162.1 152.1l-.4 .4M163.4 152.1l-1.2 1.2M163.7 153.2l-.1 .1M164.7 152.2l-.7 .6M166.1 152.1l-1.1 1.2M167.1 152.5l-.7 .7"/>
<path d="M167.5 152.1l-.1 .1M168.9 152.1l-1.2 1.2M169.4 152.8l-.5 .5M169.7 155.1l.5 1.6M170.2 152.1l-.4 .4M170.8 145.2a15.6 15.6 0 0 0-1.4 8.2M170.8 158.3a15.2 15.2 0 0 0 5.6 6.2M171.5 152.1l-1.2 1.2M171.8 153.2l-.2 .1M172.7 142.4l-1.1 1.4M172.8 152.2l-.6 .6M173.2 153.3h7.6v.2h-7.6z"/>
<path d="M173.9 149.5l10.2 2.6v-2.6h-10.2v2.6h10.2M174.2 153.5h1v.7h-1zM174.2 152.1l-1.2 1.2M175.2 152.5l-.7 .7M175.5 152.1v.1M176.5 149.4h7.6v.1h-7.6zM176.5 148.9h10v.5h-10zM176.9 152.1l-1.2 1.2M177.5 148.6h1v.8h-1zM177.5 152.8l-.4 .5M178.3 152.1l-.5 .4M179.6 152.1l-1.2 1.2"/>
<path d="M179.9 153.2l-.1 .1M180 153.5h1v.7h-1zM180.3 152.1l-85.6 .1M180.9 152.2l-.7 .6M182.1 153.3h2.5v2.5h-2.5zM182.1 153.3l2.5 2.5M182.1 148.6h1v.8h-1zM182.2 153.5h-9v.4h9M182.3 152.1l-1.2 1.2M182.6 153.5h.1M182.6 153.9h.1M183 153.5l.2 .1"/>
<path d="M183.2 153.9h-.2M183.2 152.5l-.6 .7M183.3 153.3h.5M183.7 152.1l-.1 .1M184.1 149.5h-93.1l10.2 2.6v-2.6h-10.2v2.6h10.2M184.1 152.9l-.3 .4M184.1 149.5l-10.2 2.6M184.6 149.5l3.8 8.9h-3.8v-8.9h3.8v8.9l3.8-8.9M184.6 158.4l3.8-8.9 3.8 8.9h-3.8v-8.9h3.8v8.9M184.6 153.3l-2.5 2.5M185.4 149.4h1.2v.1h-1.2zM185.5 148.6h1v.8h-1z"/>
<path d="M188.4 154l27.9 11.6h7.4M195 141.2l1.1 1.2M197.1 143.8a14.6 14.6 0 0 1 2.3 7.9M198.6 156.7a13.8 13.8 0 0 1-4.9 6.8M199.3 153.4l-.3 1.7M206.8 149.5l3.8 8.9h-3.8v-8.9h3.8v8.9M210.6 149.5l-3.8 8.9M256.6 153.5h12.5M267.7 149.5l3.9 8.9h-3.9v-8.9h3.9v8.9M268.7 153.1l.4-.2 .3 .2 .2 .4-.2 .4-.3 .1-.4-.1-.2-.4zM271.6 149.5l-3.9 8.9M177.8 165.4l1.6 .6"/>
<path d="M189.3 166a12.9 12.9 0 0 1-8.3 .4M192.4 164.5l-1.5 .9M126.3 190.4l5.5-4.9 5.5 4.9zM126.3 190.4h11M130.2 190.4h3.1v2h-3.1zM130.2 192.4h3.1M195.5 186h71.4v16.1h-71.4z"/>
<circle cx="90.8" cy="149.3" r=".25"/>
<circle cx="179.3" cy="154.1" r=".57"/>
<circle cx="179.4" cy="148.7" r=".57"/>
<circle cx="188.4" cy="154" r=".57"/>
</g>
<g fill="#000">
<path d="M86.2 151.9l1 .4h-.8zM86.2 151.9h1.1l-.1 .4zM86.4 151.6l.9 .3h-1.1zM86.4 151.6h.8l.1 .3zM86.4 152.3h.8l-.4 .2zM86.4 151.6l.4-.2 .4 .2zM91.6 154.8l1.1 .3h-.9zM91.6 154.8h1.1v.3zM91.8 154.4l.9 .4h-1.1zM91.8 154.4h.9v.4zM91.8 155.1h.9l-.5 .2zM91.8 154.4l.4-.2 .5 .2z"/>
<path d="M178.7 154l1 .4h-.9zM178.7 154h1.2l-.2 .4zM178.8 153.7l1.1 .3h-1.2zM178.8 153.7h.9l.2 .3zM178.8 154.4h.9l-.4 .2zM178.8 148.7l1 .4h-.8zM178.8 148.7h1.1l-.1 .4zM179 148.3l.9 .4h-1.1zM179 148.3h.8l.1 .4zM179 149.1h.8l-.4 .2zM178.8 153.7l.5-.2 .4 .2zM179 148.3l.4-.2 .4 .2z"/>
<path d="M187.8 154l1 .4h-.8zM187.8 154h1.2l-.2 .4zM188 153.6l1 .4h-1.2zM188 153.6h.8l.2 .4zM188 154.4h.8l-.4 .1zM188 153.6l.4-.2 .4 .2zM268.5 153.5l.9 .4h-.7zM268.5 153.5h1.1l-.2 .4zM268.7 153.1l.9 .4h-1.1zM268.7 153.1h.7l.2 .4zM268.7 153.9h.7l-.3 .1zM268.7 153.1l.4-.2 .3 .2z"/>
<path d="M207.5 172l2.2 1.8-.1 .2zM207.5 172l.3-.2 1.9 2zM24.7 181.6l2.2 1.8-.2 .3zM24.7 181.6l.2-.2 2 2zM85.6 181.6l2.2 1.8-.1 .3zM85.6 181.6l.3-.2 1.9 2zM130.2 190.4l3.1 2h-3.1zM130.2 190.4h3.1v2zM126.3 190.4l5.5-4.9 5.5 4.9zM207.5 181.6l2.2 1.8-.1 .3zM207.8 181.4l1.9 2-2.2-1.8zM268.5 181.6l2.2 1.8-.2 .3z"/>
<path d="M268.5 181.6l.3-.2 1.9 2z"/>
</g>
<g font-size="6.3">
<text x="45.7" y="111.4">+0.152</text>
<text x="219.8" y="198.9">± 0.00</text>
</g>
<text font-size="5.8" x="126.3" y="198">view</text>
<g font-size="5.4">
<text x="168.1" y="41.4">SCALE 1:10/1:5</text>
<text x="11" y="42.4">Core wooden frame shelter - 18 m2</text>
<text x="181.4" y="51.7">No 8</text>
<text x="19.9" y="77.8">PLAN - Scale : 1:10</text>
<text x="234" y="101.9">DETAIL I :</text>
<text x="234.3" y="108.4">door barrel latch</text>
<text x="234.2" y="114.9">Scale : 1:5</text>
</g>
<g font-size="4.8">
<text x="38.5" y="98.5">finish inside floor</text>
<text x="39.4" y="104.4">(sol fini intérieur)</text>
<text x="198.2" y="117.3">DETAIL I</text>
<text x="197.5" y="191.4">existing soil (existant extérieur)</text>
</g>
<text font-size="4.1" x="98.2" y="42.4">(dressed timber)</text>
<g font-size="4">
<text x="146.1" y="64.6">DRESSED TIMBER STRUCTURE</text>
<text x="148.8" y="69.4">(BOIS CALIBRE STRUCTURE)</text>
</g>
<text font-size="3.8" x="11.2" y="51.3">Drawing title: DETAIL DOOR (dressed timber)</text>
<g font-size="3.5">
<text x="136.9" y="41.1">Date : 20.05.10</text>
<text x="136.9" y="49">Dess.: P. Panosetti</text>
<text x="182.8" y="79.4">Opening leaf</text>
<text x="183.4" y="83.7">203 x 93 cm</text>
<text x="185.5" y="87.8">(Ouvrant)</text>
<text x="118.1" y="101.3">door frame 4&quot;x1&quot;</text>
<text x="118" y="105.4">(cadre de porte)</text>
<text x="118.4" y="119.6">(contreplaqué)</text>
<text x="118.5" y="115.3">plywood 7/16” thick (12mm)</text>
<text x="203.7" y="127.9">door barrel bult latch 4&quot;</text>
<text x="42.4" y="135.1">5 mm gap gauged by</text>
<text x="203.5" y="136.2">(verrou à pêne rond avec fermoir)</text>
<text x="203.8" y="132.1">with padlock clasp (2 pieces)</text>
<text x="42.5" y="139.3">door hinges supplied</text>
<text x="81" y="138.9">0.5</text>
<text x="135.7" y="138.9">93</text>
<text x="169.9" y="138.9">0.5</text>
<text x="49.4" y="152.8">double stud 2&quot;x4&quot;</text>
<text x="224.1" y="153.8">stud 2&quot;x4&quot; (montant)</text>
<text x="49.2" y="157">(double montant)</text>
<text x="103.7" y="164.9">jamb 1&quot;x1&quot; (butoir)</text>
<text x="226" y="166">double stud 2&quot;x4&quot;</text>
<text x="32.2" y="172.2">3.8</text>
<text x="51.9" y="172.2">55.2</text>
<text x="74.5" y="172.2">3.8</text>
<text x="96" y="172.2">3.8</text>
<text x="135.7" y="172.2">94</text>
<text x="193.5" y="172.2">24.1</text>
<text x="225.8" y="170.1">(double montant)</text>
<text x="54.6" y="181.7">61 (2')</text>
<text x="143.2" y="181.7">121.9 (4')</text>
<text x="237.4" y="181.7">61 (2')</text>
</g>
<text font-size="2.7" x="137" y="52.8">Shelter Delegate IFRC</text>
</svg>
